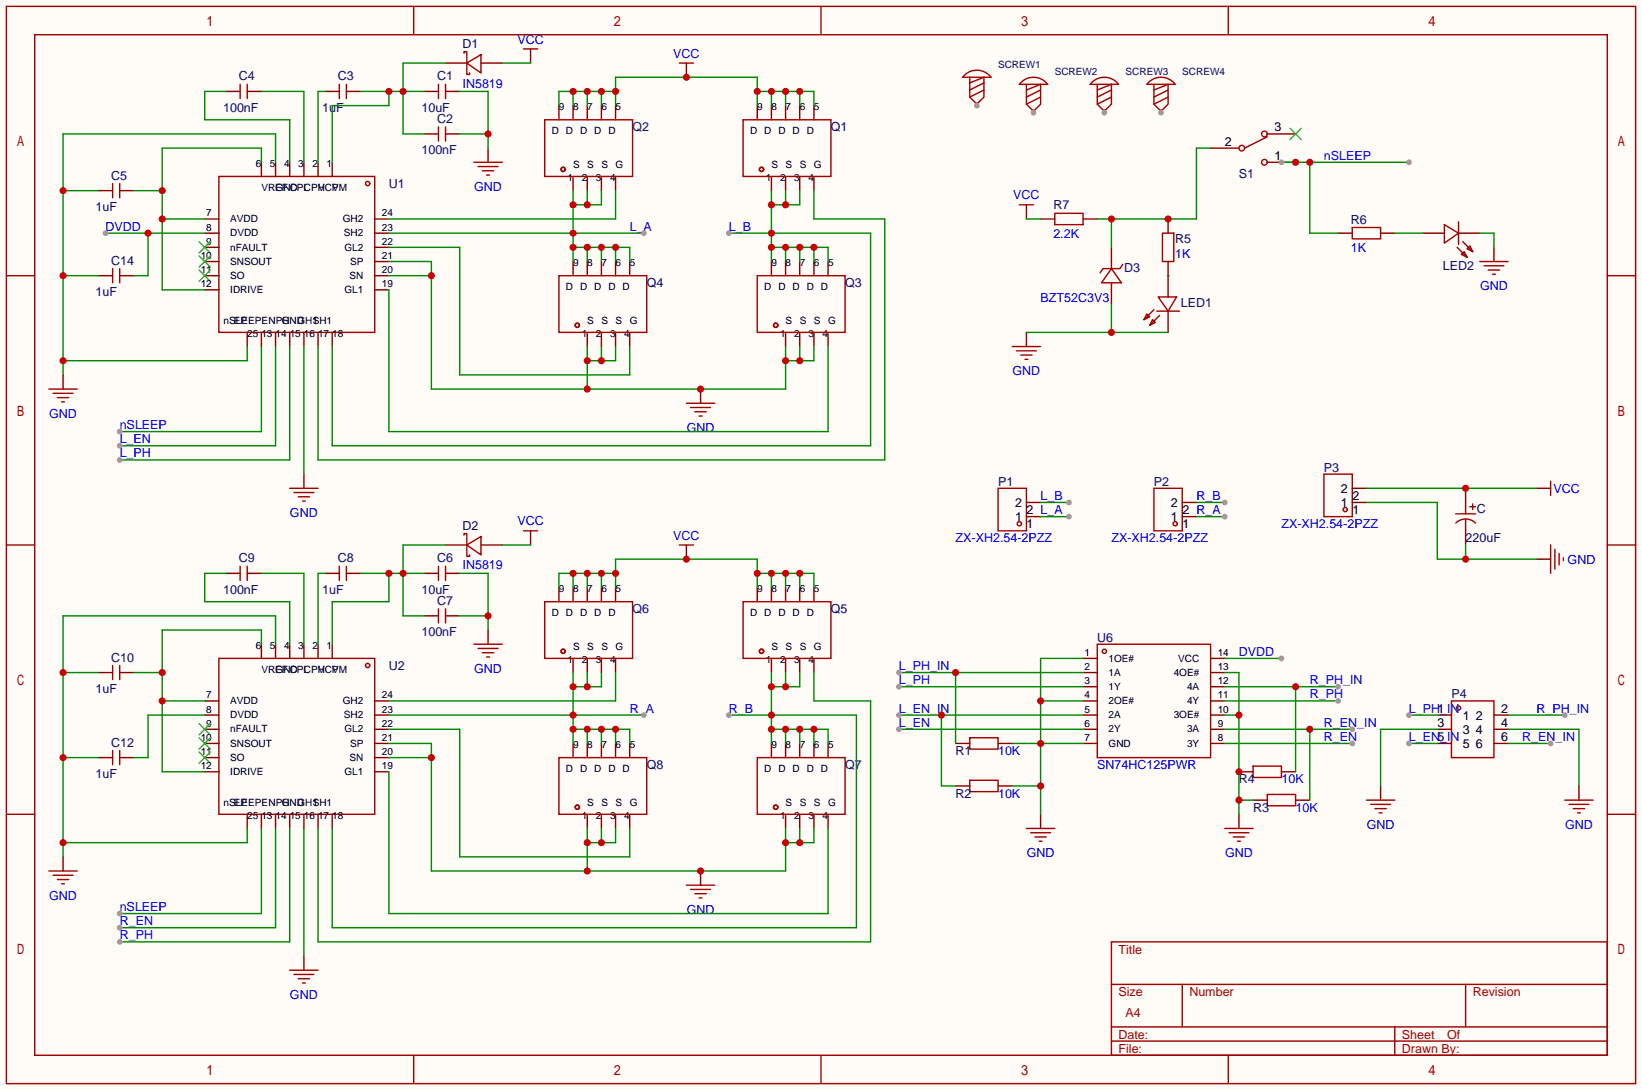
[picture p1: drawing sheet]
<svg xmlns="http://www.w3.org/2000/svg" width="294mm" height="195mm" viewBox="0 0 294 195" stroke-linecap="round" stroke-linejoin="round" font-family="sans-serif">
<path d="M0 0h294.4v195.3h-294.4z" fill="#fffcf7"/>
<g fill="none" stroke="#870000" stroke-width=".25">
<path d="M40.5 16.4h2.6M44.3 16.4h2.6M58.3 16.4h2.5M62.1 16.4h2.5M76.1 16.4h2.5M79.9 11.3h3.8M79.9 16.4h2.5M86.2 11.3h3.8M95.1 8.8v2.5M100.2 18.9v2.6M102.7 18.9v2.6M105.3 18.9v2.6"/>
<path d="M107.8 18.9v2.6M110.4 18.9v2.6M123.1 11.3v2.5M135.8 18.9v2.6M138.3 18.9v2.6M140.8 18.9v2.6M143.4 18.9v2.6M145.9 18.9v2.6M17.7 34.2h2.5M21.5 34.2h2.5M36.7 39.2h2.5M46.9 29.1v2.5"/>
<path d="M49.4 29.1v2.5M51.9 29.1v2.5M54.5 29.1v2.5M57 29.1v2.5M59.6 29.1v2.5M67.2 39.2h2.5M76.1 24h2.5M79.9 24h2.5M87.5 26.5v2.6M102.7 31.6v2.6M105.3 31.6v2.6M107.8 31.6v2.6"/>
<path d="M110.4 31.6v2.6M138.3 31.6v2.6M140.8 31.6v2.6M143.4 31.6v2.6M145.9 31.6v2.6M184 36.7v2.5M186.6 39.2h2.5M194.2 39.2h2.5M209.4 39.2v2.6M217 26.5h5.1M227.2 24h5.1M227.2 29.1h5.1"/>
<path d="M17.7 49.4h2.5M21.5 49.4h2.5M36.7 41.8h2.5M36.7 44.3h2.5M36.7 46.9h2.5M36.7 49.4h2.5M36.7 51.9h2.5M44.3 59.6v2.5M46.9 59.6v2.5M49.4 59.6v2.5M51.9 59.6v2.5M54.5 59.6v2.5"/>
<path d="M57 59.6v2.5M59.6 59.6v2.5M67.2 41.8h2.5M67.2 44.3h2.5M67.2 46.9h2.5M67.2 49.4h2.5M67.2 51.9h2.5M102.7 46.9v2.5M105.3 46.9v2.5M105.3 59.6v2.5M107.8 46.9v2.5M107.8 59.6v2.5"/>
<path d="M110.4 46.9v2.5M110.4 59.6v2.5M112.9 46.9v2.5M112.9 59.6v2.5M138.3 46.9v2.5M140.8 46.9v2.5M140.8 59.6v2.5M143.4 46.9v2.5M143.4 59.6v2.5M145.9 46.9v2.5M145.9 59.6v2.5M148.5 46.9v2.5"/>
<path d="M148.5 59.6v2.5M184 59.6v2.5M199.3 44.3v2.6M199.3 51.9v2.6M209.4 46.9v6.3M209.4 55.8v3.8M239.9 41.8h2.5M247.5 41.8h2.6M255.1 41.8h3.9M261.5 41.8h3.8M267.8 44.3v2.6M11.3 67.2v2.5"/>
<path d="M125.6 69.7v2.6M54.5 85v2.5M79.9 97.7h3.8M86.2 97.7h3.8M95.1 95.1v2.6M123.1 97.7v2.5M184 90h2.6M184 92.6h2.6M212 90h2.5M212 92.6h2.5M242.4 87.5h2.6M242.4 90h2.6"/>
<path d="M262.8 87.5v2.5M262.8 95.1v2.6M275.5 87.5h2.5M40.5 102.7h2.6M44.3 102.7h2.6M46.9 115.4v2.6M49.4 115.4v2.6M51.9 115.4v2.6M54.5 115.4v2.6M57 115.4v2.6M58.3 102.7h2.5M59.6 115.4v2.6"/>
<path d="M62.1 102.7h2.5M76.1 110.4h2.5M76.1 102.7h2.5M79.9 110.4h2.5M79.9 102.7h2.5M87.5 112.9v2.5M100.2 105.3v2.5M102.7 105.3v2.5M102.7 118v2.5M105.3 105.3v2.5M105.3 118v2.5M107.8 105.3v2.5"/>
<path d="M107.8 118v2.5M110.4 105.3v2.5M110.4 118v2.5M135.8 105.3v2.5M138.3 105.3v2.5M138.3 118v2.5M140.8 105.3v2.5M140.8 118v2.5M143.4 105.3v2.5M143.4 118v2.5M145.9 105.3v2.5M145.9 118v2.5"/>
<path d="M194.2 118h2.5M217 118h2.6M275.5 100.2h2.5M17.7 135.8h2.5M17.7 120.5h2.5M21.5 135.8h2.5M21.5 120.5h2.5M36.7 125.6h2.5M36.7 128.1h2.5M36.7 130.7h2.5M36.7 133.2h2.5M36.7 135.8h2.5"/>
<path d="M36.7 138.3h2.5M67.2 125.6h2.5M67.2 128.1h2.5M67.2 130.7h2.5M67.2 133.2h2.5M67.2 135.8h2.5M67.2 138.3h2.5M102.7 133.2v2.6M105.3 133.2v2.6M107.8 133.2v2.6M110.4 133.2v2.6M112.9 133.2v2.6"/>
<path d="M138.3 133.2v2.6M140.8 133.2v2.6M143.4 133.2v2.6M145.9 133.2v2.6M148.5 133.2v2.6M171.3 133.2h2.6M178.9 133.2h2.6M194.2 125.6h2.5M194.2 128.1h2.5M194.2 130.7h2.5M194.2 133.2h2.5M194.2 120.5h2.5"/>
<path d="M194.2 123.1h2.5M217 125.6h2.6M217 128.1h2.6M217 130.7h2.6M217 133.2h2.6M217 120.5h2.6M217 123.1h2.6M222.1 138.3h2.6M229.7 138.3h2.6M257.7 128.1h2.5M257.7 130.7h2.5M257.7 133.2h2.5"/>
<path d="M267.8 128.1h2.6M267.8 130.7h2.6M267.8 133.2h2.6M11.3 153.5v2.6M44.3 145.9v2.6M46.9 145.9v2.6M49.4 145.9v2.6M51.9 145.9v2.6M54.5 145.9v2.6M57 145.9v2.6M59.6 145.9v2.6M105.3 145.9v2.6"/>
<path d="M107.8 145.9v2.6M110.4 145.9v2.6M112.9 145.9v2.6M125.6 156.1v2.5M140.8 145.9v2.6M143.4 145.9v2.6M145.9 145.9v2.6M148.5 145.9v2.6M171.3 140.8h2.6M178.9 140.8h2.6M186.6 145.9v2.6M222.1 145.9v2.6"/>
<path d="M224.7 143.4h2.5M232.3 143.4h2.5M247.5 140.8v2.6M283.1 140.8v2.6M54.5 171.3v2.6"/>
</g>
<g fill="none" stroke="#a10000" stroke-width=".25">
<path d="M1.1 1.1h292.1v193.1h-292.1zM6.2 6.2h282v182.9h-282zM43.1 15.1v2.6M44.3 15.1v2.6M60.8 15.1v2.6M62.1 15.1v2.6M74.2 1.1v5.1M78.6 15.1v2.6M79.9 15.1v2.6M83.2 9.5v-.2h.5v4h.5v-.2M83.7 11.3l2.5-1.5v3.3zM93.9 8.8h2.5"/>
<path d="M121.8 11.3h2.5M147.2 1.1v5.1M220.2 1.1v5.1M20.2 32.9v2.5M21.5 32.9v2.5M39.2 31.6h28v28h-28zM78.6 22.7v2.6M79.9 22.7v2.6M85 29.1h5M85.7 29.8h3.6M86.5 30.6h2M87.2 31.4h.6"/>
<path d="M97.7 21.5h15.7v10.1h-15.7zM133.2 21.5h15.8v10.1h-15.8zM182.8 36.7h2.5M189.1 38.2h5.1v2.1h-5.1zM227.2 24.5l-4.1 2M261.5 39.8v4M1.1 49.4h5.1M20.2 48.1v2.6M21.5 48.1v2.6M100.2 49.4h15.8v10.2h-15.8zM135.8 49.4h15.7v10.2h-15.7zM199.3 48.1l1.7 2.6h-3.5z"/>
<path d="M199.3 46.9v1.2M199.3 50.7v1.2M201.3 47.4l-.5 .7h-3.1l-.5 .8M205.6 56.3l.5 .5-1 .5zM206.6 57.3l.5 .5-1 .5zM206.9 55.5l-1.8 1.8M207.4 55.8h4.1M207.6 53.2h3.3l-1.5 2.6zM207.9 56.5l-1.8 1.8M208.4 41.8h2v5.1h-2zM242.4 40.8h5.1v2h-5.1zM259 40.3l2.5 1.5-2.5 1.8z"/>
<path d="M261.2 44.3l1.8 1.8M262 45.6l.5-.5 .5 1zM262.3 43.3l1.7 1.8M263 44.6l.5-.5 .5 1zM265.3 46.9h5.1M266.1 47.6h3.5M266.8 48.4h2.1M267.6 49.1h.5M288.2 49.4h5M8.8 69.7h5M9.5 70.5h3.6M10.3 71.2h2"/>
<path d="M11 72h.6M123.1 72.3h5M123.8 73h3.6M124.6 73.8h2M125.3 74.5h.6M181.5 62.1h5.1M182.2 62.9h3.6M183 63.6h2M183.8 64.4h.5M1.1 97.7h5.1M51.9 87.5h5.1M52.7 88.3h3.6"/>
<path d="M53.5 89h2M54.2 89.8h.5M83.2 95.9v-.3h.5v4.1h.5v-.3M83.7 97.7l2.5-1.6v3.3zM93.9 95.1h2.5M121.8 97.7h2.5M178.9 87.5h5.1v7.6h-5.1zM206.9 87.5h5.1v7.6h-5.1zM237.4 85h5v7.6h-5zM261 92.1h3.5M261 93.7a2.54 2.54 0 0 1 3.5 0M262.8 90v2.1"/>
<path d="M262.8 93.1v2M263.5 90.8h1M264 90.3v1M278 86.2v2.6M278 97.7v5M278.8 98.4v3.6M279.5 99.2v2M280.3 99.9v.6M288.2 97.7h5M20.2 119.3v2.5M21.5 119.3v2.5M39.2 118h28v27.9h-28z"/>
<path d="M43.1 101.5v2.5M44.3 101.5v2.5M60.8 101.5v2.5M62.1 101.5v2.5M78.6 101.5v2.5M78.6 109.1v2.5M79.9 101.5v2.5M79.9 109.1v2.5M85 115.4h5M85.7 116.2h3.6M86.5 117h2M87.2 117.7h.6"/>
<path d="M97.7 107.8h15.7v10.2h-15.7zM133.2 107.8h15.8v10.2h-15.8zM196.7 115.4h20.3v20.4h-20.3zM20.2 134.5v2.5M21.5 134.5v2.5M100.2 135.8h15.8v10.1h-15.8zM135.8 135.8h15.7v10.1h-15.7zM173.9 132.2h5v2h-5zM173.9 139.8h5v2.1h-5zM224.7 137.3h5v2h-5zM260.2 125.6h7.6v10.2h-7.6zM1.1 145.9h5.1"/>
<path d="M8.8 156.1h5M9.5 156.8h3.6M10.3 157.6h2M11 158.4h.6M123.1 158.6h5M123.8 159.4h3.6M184 148.5h5.1M184.8 149.2h3.5M185.5 150h2.1M186.3 150.7h.5M219.6 148.5h5.1M220.3 149.2h3.6"/>
<path d="M221.1 150h2M221.9 150.7h.5M227.2 142.4h5.1v2h-5.1zM245 143.4h5.1M245.7 144.1h3.6M246.5 144.9h2M247.3 145.7h.5M280.5 143.4h5.1M281.3 144.1h3.6M282.1 144.9h2M282.8 145.7h.5M288.2 145.9h5"/>
<path d="M51.9 173.9h5.1M52.7 174.6h3.6M53.5 175.4h2M54.2 176.1h.5M124.6 160.1h2M125.3 160.9h.6M199.3 168.8h88.9v20.3h-88.9zM199.3 176.4h88.9M212 176.4v7.6M262.8 176.4v7.6M74.2 189.1v5.1M147.2 189.1v5.1"/>
<path d="M199.3 186.6h88.9M199.3 184h88.9M220.2 189.1v5.1M250.1 184v5.1"/>
<circle cx="65.9" cy="32.9" r=".38"/>
<circle cx="101" cy="30.4" r=".38"/>
<circle cx="136.5" cy="30.4" r=".38"/>
<circle cx="222.6" cy="26.5" r=".51"/>
<circle cx="226.7" cy="29.1" r=".51"/>
<circle cx="226.7" cy="24" r=".51"/>
<circle cx="103.5" cy="58.3" r=".38"/>
<circle cx="139.1" cy="58.3" r=".38"/>
<circle cx="182.8" cy="93.9" r=".38"/>
<circle cx="210.7" cy="93.9" r=".38"/>
<circle cx="241.2" cy="91.3" r=".38"/>
<circle cx="65.9" cy="119.3" r=".38"/>
<circle cx="101" cy="116.7" r=".38"/>
<circle cx="136.5" cy="116.7" r=".38"/>
<circle cx="198" cy="116.7" r=".38"/>
<circle cx="261.5" cy="126.9" r=".38"/>
<circle cx="103.5" cy="144.7" r=".38"/>
<circle cx="139.1" cy="144.7" r=".38"/>
</g>
<g fill="none" stroke="#3c3" stroke-width=".25">
<path d="M231.3 23l2 2M233.3 23l-2 2M35.7 43.3l2 2M35.7 45.8l2 2.1M35.7 48.4l2 2M37.7 43.3l-2 2M37.7 45.8l-2 2.1M37.7 48.4l-2 2M35.7 129.7l2 2M35.7 132.2l2 2M35.7 134.7l2 2.1M37.7 129.7l-2 2"/>
<path d="M37.7 132.2l-2 2M37.7 134.7l-2 2.1"/>
</g>
<path d="M69.7 46.9h7.6v22.8h63.5v-7.6M69.7 49.4h7.6M105.3 62.1v7.6M107.8 62.1v2.5M110.4 62.1v2.5h-5.1M143.4 62.1v2.5M145.9 62.1v2.5h-5.1" fill="none" stroke="#008700" stroke-width=".25"/>
<g fill="#c00">
<circle cx="77.3" cy="49.4" r=".63"/>
<circle cx="105.3" cy="69.7" r=".63"/>
<circle cx="125.6" cy="69.7" r=".63"/>
<circle cx="140.8" cy="64.6" r=".63"/>
<circle cx="143.4" cy="64.6" r=".63"/>
<circle cx="105.3" cy="64.6" r=".63"/>
<circle cx="107.8" cy="64.6" r=".63"/>
</g>
<path d="M82.4 16.4h5.1v10.1M82.4 24h5.1" fill="none" stroke="#008700" stroke-width=".25"/>
<circle cx="87.5" cy="24" r=".63" fill="#c00"/>
<path d="M11.3 34.2h6.4M49.4 29.1v-5.1h-38.1v43.2M11.3 49.4h6.4M44.3 62.1v2.5h-33M54.5 62.1v22.9" fill="none" stroke="#008700" stroke-width=".25"/>
<g fill="#c00">
<circle cx="11.3" cy="34.2" r=".63"/>
<circle cx="11.3" cy="49.4" r=".63"/>
<circle cx="11.3" cy="64.6" r=".63"/>
</g>
<path d="M102.7 16.4v2.5M105.3 16.4v2.5M107.8 16.4v2.5M110.4 18.9v-5.1h25.4v5.1M110.4 16.4h-10.2v2.5M135.8 16.4h10.1v2.5M138.3 16.4v2.5M140.8 16.4v2.5M143.4 16.4v2.5" fill="none" stroke="#008700" stroke-width=".25"/>
<g fill="#c00">
<circle cx="135.8" cy="16.4" r=".63"/>
<circle cx="123.1" cy="13.8" r=".63"/>
<circle cx="138.3" cy="16.4" r=".63"/>
<circle cx="140.8" cy="16.4" r=".63"/>
<circle cx="143.4" cy="16.4" r=".63"/>
<circle cx="110.4" cy="16.4" r=".63"/>
<circle cx="102.7" cy="16.4" r=".63"/>
<circle cx="107.8" cy="16.4" r=".63"/>
<circle cx="105.3" cy="16.4" r=".63"/>
</g>
<path d="M46.9 62.1v15.2h-25.4" fill="none" stroke="#008700" stroke-width=".25"/>
<circle cx="21.5" cy="77.3" r=".51" fill="#999"/>
<path d="M49.4 62.1v17.8h-27.9" fill="none" stroke="#008700" stroke-width=".25"/>
<circle cx="21.5" cy="79.9" r=".51" fill="#999"/>
<path d="M51.9 62.1v20.3h-30.4" fill="none" stroke="#008700" stroke-width=".25"/>
<circle cx="21.5" cy="82.4" r=".51" fill="#999"/>
<path d="M18.9 41.8h17.8M26.5 41.8v7.6h-2.5" fill="none" stroke="#008700" stroke-width=".25"/>
<circle cx="26.5" cy="41.8" r=".63" fill="#c00"/>
<circle cx="18.9" cy="41.8" r=".51" fill="#999"/>
<path d="M102.7 34.2v12.7M105.3 34.2v2.5M107.8 34.2v2.5h-5.1M69.7 41.8h45.7M102.7 44.3h10.2v2.6M105.3 44.3v2.6M107.8 44.3v2.6M110.4 44.3v2.6" fill="none" stroke="#008700" stroke-width=".25"/>
<g fill="#c00">
<circle cx="102.7" cy="41.8" r=".63"/>
<circle cx="102.7" cy="36.7" r=".63"/>
<circle cx="102.7" cy="44.3" r=".63"/>
<circle cx="105.3" cy="44.3" r=".63"/>
<circle cx="107.8" cy="44.3" r=".63"/>
<circle cx="110.4" cy="44.3" r=".63"/>
<circle cx="105.3" cy="36.7" r=".63"/>
</g>
<circle cx="115.4" cy="41.8" r=".51" fill="#999"/>
<path d="M138.3 34.2v12.7M140.8 34.2v2.5M143.4 34.2v2.5h-5.1M130.7 41.8h25.4v38.1h-96.5v-17.8M138.3 44.3h10.2v2.6M140.8 44.3v2.6M143.4 44.3v2.6M145.9 44.3v2.6" fill="none" stroke="#008700" stroke-width=".25"/>
<g fill="#c00">
<circle cx="138.3" cy="41.8" r=".63"/>
<circle cx="140.8" cy="36.7" r=".63"/>
<circle cx="138.3" cy="36.7" r=".63"/>
<circle cx="138.3" cy="44.3" r=".63"/>
<circle cx="140.8" cy="44.3" r=".63"/>
<circle cx="143.4" cy="44.3" r=".63"/>
<circle cx="145.9" cy="44.3" r=".63"/>
</g>
<circle cx="130.7" cy="41.8" r=".51" fill="#999"/>
<path d="M90 11.3h5.1M69.7 133.2h7.6v22.9h63.5v-7.6M69.7 135.8h7.6M105.3 148.5v7.6M107.8 148.5v2.5M110.4 148.5v2.5h-5.1M143.4 148.5v2.5M145.9 148.5v2.5h-5.1" fill="none" stroke="#008700" stroke-width=".25"/>
<g fill="#c00">
<circle cx="77.3" cy="135.8" r=".63"/>
<circle cx="105.3" cy="156.1" r=".63"/>
<circle cx="125.6" cy="156.1" r=".63"/>
<circle cx="140.8" cy="151" r=".63"/>
<circle cx="143.4" cy="151" r=".63"/>
<circle cx="105.3" cy="151" r=".63"/>
<circle cx="107.8" cy="151" r=".63"/>
</g>
<path d="M82.4 102.7h5.1v10.2M82.4 110.4h5.1" fill="none" stroke="#008700" stroke-width=".25"/>
<circle cx="87.5" cy="110.4" r=".63" fill="#c00"/>
<path d="M49.4 115.4v-5h-38.1v43.1M11.3 120.5h6.4M11.3 135.8h6.4M44.3 148.5v2.5h-33M54.5 148.5v22.8" fill="none" stroke="#008700" stroke-width=".25"/>
<g fill="#c00">
<circle cx="11.3" cy="120.5" r=".63"/>
<circle cx="11.3" cy="135.8" r=".63"/>
<circle cx="11.3" cy="151" r=".63"/>
</g>
<path d="M102.7 102.7v2.6M105.3 102.7v2.6M107.8 102.7v2.6M110.4 105.3v-5.1h25.4v5.1M110.4 102.7h-10.2v2.6M135.8 102.7h10.1v2.6M138.3 102.7v2.6M140.8 102.7v2.6M143.4 102.7v2.6" fill="none" stroke="#008700" stroke-width=".25"/>
<g fill="#c00">
<circle cx="135.8" cy="102.7" r=".63"/>
<circle cx="123.1" cy="100.2" r=".63"/>
<circle cx="138.3" cy="102.7" r=".63"/>
<circle cx="140.8" cy="102.7" r=".63"/>
<circle cx="143.4" cy="102.7" r=".63"/>
<circle cx="110.4" cy="102.7" r=".63"/>
<circle cx="102.7" cy="102.7" r=".63"/>
<circle cx="107.8" cy="102.7" r=".63"/>
<circle cx="105.3" cy="102.7" r=".63"/>
</g>
<path d="M46.9 148.5v15.2h-25.4" fill="none" stroke="#008700" stroke-width=".25"/>
<circle cx="21.5" cy="163.7" r=".51" fill="#999"/>
<path d="M49.4 148.5v17.7h-27.9" fill="none" stroke="#008700" stroke-width=".25"/>
<circle cx="21.5" cy="166.2" r=".51" fill="#999"/>
<path d="M51.9 148.5v20.3h-30.4" fill="none" stroke="#008700" stroke-width=".25"/>
<circle cx="21.5" cy="168.8" r=".51" fill="#999"/>
<path d="M69.7 128.1h45.7M102.7 120.5v12.7M102.7 130.7h10.2v2.5M105.3 120.5v2.6M105.3 130.7v2.5M107.8 120.5v2.6h-5.1M107.8 130.7v2.5M110.4 130.7v2.5" fill="none" stroke="#008700" stroke-width=".25"/>
<g fill="#c00">
<circle cx="102.7" cy="128.1" r=".63"/>
<circle cx="102.7" cy="123.1" r=".63"/>
<circle cx="102.7" cy="130.7" r=".63"/>
<circle cx="105.3" cy="130.7" r=".63"/>
<circle cx="107.8" cy="130.7" r=".63"/>
<circle cx="110.4" cy="130.7" r=".63"/>
<circle cx="105.3" cy="123.1" r=".63"/>
</g>
<circle cx="115.4" cy="128.1" r=".51" fill="#999"/>
<path d="M130.7 128.1h22.8v38.1h-93.9v-17.7M138.3 120.5v12.7M138.3 130.7h10.2v2.5M140.8 120.5v2.6M140.8 130.7v2.5M143.4 120.5v2.6h-5.1M143.4 130.7v2.5M145.9 130.7v2.5" fill="none" stroke="#008700" stroke-width=".25"/>
<g fill="#c00">
<circle cx="138.3" cy="128.1" r=".63"/>
<circle cx="140.8" cy="123.1" r=".63"/>
<circle cx="138.3" cy="123.1" r=".63"/>
<circle cx="138.3" cy="130.7" r=".63"/>
<circle cx="140.8" cy="130.7" r=".63"/>
<circle cx="143.4" cy="130.7" r=".63"/>
<circle cx="145.9" cy="130.7" r=".63"/>
</g>
<circle cx="130.7" cy="128.1" r=".51" fill="#999"/>
<path d="M184 39.2h2.6M184 59.6h25.4M199.3 54.5v5.1M90 97.7h5.1" fill="none" stroke="#008700" stroke-width=".25"/>
<circle cx="199.3" cy="59.6" r=".63" fill="#c00"/>
<path d="M265.3 41.8h2.5v2.5M245 90h12.7v10.2h17.8M262.8 97.7v2.5" fill="none" stroke="#008700" stroke-width=".25"/>
<circle cx="262.8" cy="100.2" r=".63" fill="#c00"/>
<path d="M245 87.5h30.5" fill="none" stroke="#008700" stroke-width=".25"/>
<circle cx="262.8" cy="87.5" r=".63" fill="#c00"/>
<path d="M252.6 128.1h5.1M257.7 130.7h-10.2v10.1M270.4 130.7h12.7v10.1" fill="none" stroke="#008700" stroke-width=".25"/>
<circle cx="252.6" cy="128.1" r=".51" fill="#999"/>
<path d="M252.6 133.2h5.1" fill="none" stroke="#008700" stroke-width=".25"/>
<circle cx="252.6" cy="133.2" r=".51" fill="#999"/>
<path d="M270.4 133.2h7.6" fill="none" stroke="#008700" stroke-width=".25"/>
<circle cx="278" cy="133.2" r=".51" fill="#999"/>
<path d="M194.2 118h-7.6v27.9M181.5 133.2h12.7M186.6 125.6h7.6M181.5 140.8h5.1" fill="none" stroke="#008700" stroke-width=".25"/>
<g fill="#c00">
<circle cx="186.6" cy="125.6" r=".63"/>
<circle cx="186.6" cy="133.2" r=".63"/>
<circle cx="186.6" cy="140.8" r=".63"/>
</g>
<path d="M219.6 120.5h2.5v25.4M219.6 128.1h2.5M222.1 143.4h2.6" fill="none" stroke="#008700" stroke-width=".25"/>
<g fill="#c00">
<circle cx="222.1" cy="128.1" r=".63"/>
<circle cx="222.1" cy="138.3" r=".63"/>
<circle cx="222.1" cy="143.4" r=".63"/>
</g>
<path d="M161.2 120.5h33M171.3 120.5v12.7" fill="none" stroke="#008700" stroke-width=".25"/>
<circle cx="171.3" cy="120.5" r=".63" fill="#c00"/>
<circle cx="161.2" cy="120.5" r=".51" fill="#999"/>
<path d="M161.2 123.1h33" fill="none" stroke="#008700" stroke-width=".25"/>
<circle cx="161.2" cy="123.1" r=".51" fill="#999"/>
<path d="M161.2 128.1h33M168.8 128.1v12.7h2.5" fill="none" stroke="#008700" stroke-width=".25"/>
<circle cx="168.8" cy="128.1" r=".63" fill="#c00"/>
<circle cx="161.2" cy="128.1" r=".51" fill="#999"/>
<path d="M161.2 130.7h33" fill="none" stroke="#008700" stroke-width=".25"/>
<circle cx="161.2" cy="130.7" r=".51" fill="#999"/>
<path d="M219.6 118h10.1" fill="none" stroke="#008700" stroke-width=".25"/>
<circle cx="229.7" cy="118" r=".51" fill="#999"/>
<path d="M229.7 29.1h22.9M234.8 29.1v12.7h5.1" fill="none" stroke="#008700" stroke-width=".25"/>
<g fill="#c00">
<circle cx="232.3" cy="29.1" r=".63"/>
<circle cx="234.8" cy="29.1" r=".63"/>
</g>
<g fill="#999">
<circle cx="229.7" cy="29.1" r=".51"/>
<circle cx="252.6" cy="29.1" r=".51"/>
</g>
<path d="M219.6 125.6h20.3" fill="none" stroke="#008700" stroke-width=".25"/>
<circle cx="239.9" cy="125.6" r=".51" fill="#999"/>
<path d="M219.6 123.1h20.3M232.3 123.1v15.2" fill="none" stroke="#008700" stroke-width=".25"/>
<circle cx="232.3" cy="123.1" r=".63" fill="#c00"/>
<circle cx="239.9" cy="123.1" r=".51" fill="#999"/>
<path d="M219.6 133.2h22.8" fill="none" stroke="#008700" stroke-width=".25"/>
<circle cx="242.4" cy="133.2" r=".51" fill="#999"/>
<path d="M219.6 130.7h22.8M234.8 130.7v12.7" fill="none" stroke="#008700" stroke-width=".25"/>
<circle cx="234.8" cy="130.7" r=".63" fill="#c00"/>
<circle cx="242.4" cy="130.7" r=".51" fill="#999"/>
<path d="M270.4 128.1h10.1" fill="none" stroke="#008700" stroke-width=".25"/>
<circle cx="280.5" cy="128.1" r=".51" fill="#999"/>
<path d="M186.6 90h5" fill="none" stroke="#008700" stroke-width=".25"/>
<circle cx="191.6" cy="90" r=".51" fill="#999"/>
<path d="M186.6 92.6h5" fill="none" stroke="#008700" stroke-width=".25"/>
<circle cx="191.6" cy="92.6" r=".51" fill="#999"/>
<path d="M214.5 90h5.1" fill="none" stroke="#008700" stroke-width=".25"/>
<circle cx="219.6" cy="90" r=".51" fill="#999"/>
<path d="M214.5 92.6h5.1" fill="none" stroke="#008700" stroke-width=".25"/>
<circle cx="219.6" cy="92.6" r=".51" fill="#999"/>
<path d="M40.5 16.4h-3.8v5.1h15.2v7.6M46.9 16.4h7.6v12.7M58.3 16.4h-1.3v12.7M24 34.2h5.1M29.1 39.2h7.6M46.9 29.1v-2.6h-17.8v25.4h7.6M69.7 51.9v25.4h78.8v-15.2" fill="none" stroke="#008700" stroke-width=".25"/>
<g fill="#c00">
<circle cx="29.1" cy="39.2" r=".63"/>
<circle cx="29.1" cy="34.2" r=".63"/>
</g>
<path d="M110.4 34.2v5h-40.7M145.9 34.2v5h12.7v43.2h-101.6v-20.3M69.7 44.3h12.7v22.9h30.5v-5.1M40.5 102.7h-3.8v5.1h15.2v7.6M46.9 102.7h7.6v12.7M46.9 115.4v-2.5h-17.8v25.4h7.6M58.3 102.7h-1.3v12.7M24 120.5h5.1M29.1 125.6h7.6M69.7 138.3v25.4h78.8v-15.2" fill="none" stroke="#008700" stroke-width=".25"/>
<g fill="#c00">
<circle cx="29.1" cy="125.6" r=".63"/>
<circle cx="29.1" cy="120.5" r=".63"/>
</g>
<path d="M199.3 39.2v5.1M217 26.5h-2.5v12.7h-17.8M36.7 128.1h-10.2v7.7h-2.5M69.7 130.7h12.7v22.8h30.5v-5M110.4 120.5v5.1h-40.7M145.9 120.5v5.1h10.2v43.2h-99.1v-20.3" fill="none" stroke="#008700" stroke-width=".25"/>
<g fill="#c00">
<circle cx="199.3" cy="39.2" r=".63"/>
<circle cx="209.4" cy="39.2" r=".63"/>
</g>
<path d="M64.6 16.4h11.5M69.7 16.4v2.5h-10.1v10.2M79.9 11.3h-7.6v12.7h3.8M250.1 41.8h5" fill="none" stroke="#008700" stroke-width=".25"/>
<g fill="#c00">
<circle cx="72.3" cy="16.4" r=".63"/>
<circle cx="69.7" cy="16.4" r=".63"/>
</g>
<path d="M79.9 97.7h-7.6v12.7h3.8M64.6 102.7h11.5M69.7 102.7v5.1h-10.1v7.6" fill="none" stroke="#008700" stroke-width=".25"/>
<g fill="#c00">
<circle cx="72.3" cy="102.7" r=".63"/>
<circle cx="69.7" cy="102.7" r=".63"/>
</g>
<path d="M209.4 49.4h.1" fill="none" stroke="#008700" stroke-width=".25"/>
<path d="M173 13.4a3.2 3.2 0 0 1 4.7 .4h-5.1zM173.9 13.8v3.6l1.2 1.3 1.3-1.3v-3.6l-2.5 1.1M176.4 14.9l-2.5 1.2M176.4 16.1l-2.5 1.3" fill="none" stroke="#a10000" stroke-width=".25"/>
<path d="M175.1 18.4v.5" fill="none" stroke="#870000" stroke-width=".25"/>
<circle cx="175.1" cy="18.9" r=".51" fill="#999"/>
<path d="M183.2 14.6a3.2 3.2 0 0 1 4.6 .5h-5zM184 15.1v3.6l1.3 1.2 1.3-1.2v-3.6l-2.6 1M186.6 16.1l-2.6 1.3M186.6 17.4l-2.6 1.3" fill="none" stroke="#a10000" stroke-width=".25"/>
<path d="M185.3 19.7v.5" fill="none" stroke="#870000" stroke-width=".25"/>
<circle cx="185.3" cy="20.2" r=".51" fill="#999"/>
<path d="M195.9 14.6a3.2 3.2 0 0 1 4.6 .5h-5zM196.7 15.1v3.6l1.3 1.2 1.3-1.2v-3.6l-2.6 1M199.3 16.1l-2.6 1.3M199.3 17.4l-2.6 1.3" fill="none" stroke="#a10000" stroke-width=".25"/>
<path d="M198 19.7v.5" fill="none" stroke="#870000" stroke-width=".25"/>
<circle cx="198" cy="20.2" r=".51" fill="#999"/>
<path d="M206 14.6a3.2 3.2 0 0 1 4.7 .5h-5.1zM206.9 15.1v3.6l1.3 1.2 1.2-1.2v-3.6l-2.5 1M209.4 16.1l-2.5 1.3M209.4 17.4l-2.5 1.3" fill="none" stroke="#a10000" stroke-width=".25"/>
<path d="M208.2 19.7v.5" fill="none" stroke="#870000" stroke-width=".25"/>
<circle cx="208.2" cy="20.2" r=".51" fill="#999"/>
<g font-size="2.2" fill="#000080">
<text x="82.9" y="8.6">D1</text>
<text x="42.8" y="14.4">C4</text>
<text x="60.6" y="14.4">C3</text>
<text x="78.4" y="14.4">C1</text>
<text x="40" y="20">100nF</text>
<text x="57.8" y="20">1uF</text>
<text x="75.6" y="20">10uF</text>
<text x="78.4" y="22">C2</text>
<text x="113.4" y="23.6">Q2</text>
<text x="149" y="23.6">Q1</text>
<text x="75.6" y="27.6">100nF</text>
<text x="19.9" y="32.2">C5</text>
<text x="69.7" y="33.7">U1</text>
<text x="222.1" y="31.9">S1</text>
<text x="17.1" y="37.8">1uF</text>
<text x="188.8" y="37.5">R7</text>
<text x="242.2" y="40.1">R6</text>
<text x="19.9" y="47.4">C14</text>
<text x="210.7" y="43.6">R5</text>
<text x="17.1" y="53">1uF</text>
<text x="116" y="51.5">Q4</text>
<text x="151.5" y="51.5">Q3</text>
<text x="201.5" y="48.7">D3</text>
<text x="258.7" y="48.4">LED2</text>
<text x="211.7" y="55.1">LED1</text>
<text x="178.9" y="87.1">P1</text>
<text x="206.9" y="87.1">P2</text>
<text x="237.4" y="84.5">P3</text>
<text x="82.9" y="94.9">D2</text>
<text x="264.8" y="91.9">C</text>
<text x="42.8" y="100.8">C9</text>
<text x="60.6" y="100.8">C8</text>
<text x="78.4" y="100.8">C6</text>
<text x="262.8" y="97.2">220uF</text>
<text x="40" y="106.4">100nF</text>
<text x="57.8" y="106.4">1uF</text>
<text x="75.6" y="106.4">10uF</text>
<text x="75.6" y="114">100nF</text>
<text x="78.4" y="108.4">C7</text>
<text x="113.4" y="109.9">Q6</text>
<text x="149" y="109.9">Q5</text>
<text x="19.9" y="118.6">C10</text>
<text x="196.7" y="115">U6</text>
<text x="17.1" y="124.1">1uF</text>
<text x="69.7" y="120.1">U2</text>
<text x="260.2" y="125.2">P4</text>
<text x="19.9" y="133.8">C12</text>
<text x="116" y="137.9">Q8</text>
<text x="151.5" y="137.9">Q7</text>
<text x="171.3" y="135.3">R1</text>
<text x="17.1" y="139.4">1uF</text>
<text x="171.3" y="142.9">R2</text>
<text x="222.1" y="140.4">R4</text>
<text x="224.7" y="145.5">R3</text>
</g>
<g font-size="2.2" fill="#00f">
<text x="92.8" y="7.8">VCC</text>
<text x="120.7" y="10.3">VCC</text>
<text x="82.9" y="15.7">IN5819</text>
<text x="237.4" y="28.6">nSLEEP</text>
<text x="85" y="34.2">GND</text>
<text x="181.7" y="35.7">VCC</text>
<text x="18.9" y="41.3">DVDD</text>
<text x="112.9" y="41.3">L_A</text>
<text x="130.7" y="41.3">L_B</text>
<text x="188.8" y="42.6">2.2K</text>
<text x="210.7" y="46.2">1K</text>
<text x="242.2" y="45.1">1K</text>
<text x="265.4" y="52">GND</text>
<text x="186.6" y="54">BZT52C3V3</text>
<text x="181.5" y="67.2">GND</text>
<text x="8.8" y="74.9">GND</text>
<text x="21.5" y="76.9">nSLEEP</text>
<text x="123.1" y="77.4">GND</text>
<text x="21.5" y="79.4">L_EN</text>
<text x="21.5" y="82">L_PH</text>
<text x="186.6" y="89.6">L_B</text>
<text x="214.5" y="89.6">R_B</text>
<text x="278.5" y="88.3">VCC</text>
<text x="52" y="92.6">GND</text>
<text x="92.8" y="94.2">VCC</text>
<text x="229.7" y="94.7">ZX-XH2.54-2PZZ</text>
<text x="120.7" y="96.7">VCC</text>
<text x="171.3" y="97.2">ZX-XH2.54-2PZZ</text>
<text x="199.3" y="97.2">ZX-XH2.54-2PZZ</text>
<text x="281.1" y="101">GND</text>
<text x="82.9" y="102">IN5819</text>
<text x="222.1" y="117.5">DVDD</text>
<text x="85" y="120.6">GND</text>
<text x="161.2" y="120.1">L_PH_IN</text>
<text x="161.2" y="122.6">L_PH</text>
<text x="234.8" y="125.2">R_PH</text>
<text x="234.8" y="122.6">R_PH_IN</text>
<text x="112.9" y="127.7">R_A</text>
<text x="130.7" y="127.7">R_B</text>
<text x="161.2" y="127.7">L_EN_IN</text>
<text x="161.2" y="130.2">L_EN</text>
<text x="237.4" y="130.2">R_EN_IN</text>
<text x="252.6" y="127.7">L_PH_IN</text>
<text x="275.5" y="127.7">R_PH_IN</text>
<text x="178.9" y="135.3">10K</text>
<text x="196.7" y="137.9">SN74HC125PWR</text>
<text x="237.4" y="132.8">R_EN</text>
<text x="252.6" y="132.8">L_EN_IN</text>
<text x="272.9" y="132.8">R_EN_IN</text>
<text x="178.9" y="142.9">10K</text>
<text x="229.7" y="140.4">10K</text>
<text x="232.3" y="145.5">10K</text>
<text x="245" y="148.5">GND</text>
<text x="280.6" y="148.5">GND</text>
<text x="184.1" y="153.6">GND</text>
<text x="219.6" y="153.6">GND</text>
<text x="8.8" y="161.2">GND</text>
<text x="21.5" y="163.3">nSLEEP</text>
<text x="21.5" y="165.8">R_EN</text>
<text x="123.1" y="163.8">GND</text>
<text x="21.5" y="168.3">R_PH</text>
<text x="52" y="179">GND</text>
</g>
<g font-size="2.2">
<text x="228.5" y="23.6">3</text>
<text x="219.6" y="26.1">2</text>
<text x="228.5" y="28.6">1</text>
<text x="240.4" y="88.3">2</text>
<text x="242.5" y="89.6">2</text>
<text x="182" y="93.4">1</text>
<text x="182" y="90.9">2</text>
<text x="184" y="94.7">1</text>
<text x="184" y="92.1">2 L_A</text>
<text x="209.9" y="93.4">1</text>
<text x="209.9" y="90.9">2</text>
<text x="212" y="94.7">1</text>
<text x="212" y="92.1">2 R_A</text>
<text x="240.4" y="90.9">1</text>
<text x="242.5" y="92.1">1</text>
<text x="257.7" y="127.7">1</text>
<text x="257.7" y="130.2">3</text>
<text x="262.3" y="129">1</text>
<text x="262.3" y="131.5">3</text>
<text x="264.6" y="131.5">4</text>
<text x="264.6" y="129">2</text>
<text x="269.1" y="130.2">4</text>
<text x="269.1" y="127.7">2</text>
<text x="257.7" y="132.8">5</text>
<text x="262.3" y="134">5</text>
<text x="264.6" y="134">6</text>
<text x="269.1" y="132.8">6</text>
</g>
<g font-size="2.2" fill="#a00000">
<text x="200.5" y="170.9">Title</text>
<text x="200.5" y="178.5">Size</text>
<text x="213.2" y="178.5">Number</text>
<text x="264" y="178.5">Revision</text>
<text x="201.8" y="182.3">A4</text>
<text x="200.5" y="188.7">File:</text>
<text x="200.5" y="186.1">Date:</text>
<text x="251.3" y="188.7">Drawn By:</text>
<text x="251.3" y="186.1">Sheet</text>
<text x="259.5" y="186.1">Of</text>
</g>
<g font-size="1.8" fill="#000080">
<text x="178.9" y="12.1">SCREW1</text>
<text x="189.1" y="13.4">SCREW2</text>
<text x="201.8" y="13.4">SCREW3</text>
<text x="212" y="13.4">SCREW4</text>
</g>
<g font-size="1.8">
<text x="100.2" y="19.7">9</text>
<text x="102.7" y="19.7">8</text>
<text x="105.3" y="19.7">7</text>
<text x="107.8" y="19.7">6</text>
<text x="110.4" y="19.7">5</text>
<text x="135.8" y="19.7">9</text>
<text x="138.3" y="19.7">8</text>
<text x="140.8" y="19.7">7</text>
<text x="143.4" y="19.7">6</text>
<text x="145.9" y="19.7">5</text>
<text x="45.9" y="29.9">6</text>
<text x="48.4" y="29.9">5</text>
<text x="50.9" y="29.9">4</text>
<text x="53.5" y="29.9">3</text>
<text x="56" y="29.9">2</text>
<text x="58.6" y="29.9">1</text>
<text x="98.9" y="24.1">D D D D D</text>
<text x="134.5" y="24.1">D D D D D</text>
<text x="46.9" y="34.2">VREFCPL</text>
<text x="49.4" y="34.2">GND CPH</text>
<text x="57" y="34.2">VCP</text>
<text x="59.6" y="34.2">VM</text>
<text x="101.7" y="32.4">1</text>
<text x="102.7" y="30.2">S</text>
<text x="104.3" y="32.4">2</text>
<text x="105.3" y="30.2">S</text>
<text x="106.8" y="32.4">3</text>
<text x="107.8" y="30.2">S</text>
<text x="109.4" y="32.4">4</text>
<text x="110.4" y="30.2">G</text>
<text x="137.3" y="32.4">1</text>
<text x="138.3" y="30.2">S</text>
<text x="139.8" y="32.4">2</text>
<text x="140.8" y="30.2">S</text>
<text x="142.4" y="32.4">3</text>
<text x="143.4" y="30.2">S</text>
<text x="144.9" y="32.4">4</text>
<text x="145.9" y="30.2">G</text>
<text x="37" y="38.8">7</text>
<text x="37" y="41.3">8</text>
<text x="41.3" y="39.8">AVDD</text>
<text x="61.5" y="39.8">GH2</text>
<text x="68.5" y="41.3">23</text>
<text x="68.5" y="38.8">24</text>
<text x="36" y="46.4">10</text>
<text x="37" y="43.9">9</text>
<text x="41.3" y="42.4">DVDD</text>
<text x="41.3" y="44.9">nFAULT</text>
<text x="41.3" y="47.4">SNSOUT</text>
<text x="61.7" y="42.4">SH2</text>
<text x="61.8" y="44.9">GL2</text>
<text x="62.8" y="47.4">SP</text>
<text x="68.5" y="46.4">21</text>
<text x="68.5" y="43.9">22</text>
<text x="102.7" y="47.7">9</text>
<text x="105.3" y="47.7">8</text>
<text x="107.8" y="47.7">7</text>
<text x="110.4" y="47.7">6</text>
<text x="112.9" y="47.7">5</text>
<text x="138.3" y="47.7">9</text>
<text x="140.8" y="47.7">8</text>
<text x="143.4" y="47.7">7</text>
<text x="145.9" y="47.7">6</text>
<text x="148.5" y="47.7">5</text>
<text x="36" y="49">11</text>
<text x="36" y="51.5">12</text>
<text x="41.3" y="50">SO</text>
<text x="41.3" y="52.5">IDRIVE</text>
<text x="61.8" y="52.5">GL1</text>
<text x="62.7" y="50">SN</text>
<text x="68.5" y="51.5">19</text>
<text x="68.5" y="49">20</text>
<text x="101.4" y="52">D D D D D</text>
<text x="137" y="52">D D D D D</text>
<text x="40.1" y="58.1">nSLEEPENPH</text>
<text x="41.9" y="58.1">EP</text>
<text x="50.5" y="58.1">GND</text>
<text x="53.3" y="58.1">GH1</text>
<text x="56.1" y="58.1">SH1</text>
<text x="105.3" y="58.1">S</text>
<text x="107.8" y="58.1">S</text>
<text x="110.4" y="58.1">S</text>
<text x="112.9" y="58.1">G</text>
<text x="140.8" y="58.1">S</text>
<text x="143.4" y="58.1">S</text>
<text x="145.9" y="58.1">S</text>
<text x="148.5" y="58.1">G</text>
<text x="44.3" y="60.4">25</text>
<text x="46.9" y="60.4">13</text>
<text x="49.4" y="60.4">14</text>
<text x="51.9" y="60.4">15</text>
<text x="54.5" y="60.4">16</text>
<text x="57" y="60.4">17</text>
<text x="59.6" y="60.4">18</text>
<text x="104.3" y="60.4">1</text>
<text x="106.8" y="60.4">2</text>
<text x="109.4" y="60.4">3</text>
<text x="111.9" y="60.4">4</text>
<text x="139.8" y="60.4">1</text>
<text x="142.4" y="60.4">2</text>
<text x="144.9" y="60.4">3</text>
<text x="147.5" y="60.4">4</text>
<text x="100.2" y="106.1">9</text>
<text x="102.7" y="106.1">8</text>
<text x="105.3" y="106.1">7</text>
<text x="107.8" y="106.1">6</text>
<text x="110.4" y="106.1">5</text>
<text x="135.8" y="106.1">9</text>
<text x="138.3" y="106.1">8</text>
<text x="140.8" y="106.1">7</text>
<text x="143.4" y="106.1">6</text>
<text x="145.9" y="106.1">5</text>
<text x="98.9" y="110.4">D D D D D</text>
<text x="134.5" y="110.4">D D D D D</text>
<text x="45.9" y="116.3">6</text>
<text x="48.4" y="116.3">5</text>
<text x="50.9" y="116.3">4</text>
<text x="53.5" y="116.3">3</text>
<text x="56" y="116.3">2</text>
<text x="58.6" y="116.3">1</text>
<text x="101.7" y="118.8">1</text>
<text x="102.7" y="116.5">S</text>
<text x="104.3" y="118.8">2</text>
<text x="105.3" y="116.5">S</text>
<text x="106.8" y="118.8">3</text>
<text x="107.8" y="116.5">S</text>
<text x="109.4" y="118.8">4</text>
<text x="110.4" y="116.5">G</text>
<text x="137.3" y="118.8">1</text>
<text x="138.3" y="116.5">S</text>
<text x="139.8" y="118.8">2</text>
<text x="140.8" y="116.5">S</text>
<text x="142.4" y="118.8">3</text>
<text x="143.4" y="116.5">S</text>
<text x="144.9" y="118.8">4</text>
<text x="145.9" y="116.5">G</text>
<text x="194.5" y="117.5">1</text>
<text x="198.8" y="118.6">1OE#</text>
<text x="211.2" y="118.6">VCC</text>
<text x="218.3" y="117.5">14</text>
<text x="37" y="125.2">7</text>
<text x="46.9" y="120.6">VREFCPL</text>
<text x="49.4" y="120.6">GND CPH</text>
<text x="57" y="120.6">VCP</text>
<text x="59.6" y="120.6">VM</text>
<text x="68.5" y="125.2">24</text>
<text x="194.5" y="120.1">2</text>
<text x="194.5" y="122.6">3</text>
<text x="194.5" y="125.2">4</text>
<text x="198.8" y="121.1">1A</text>
<text x="198.8" y="123.6">1Y</text>
<text x="210.4" y="121.1">4OE#</text>
<text x="212.8" y="123.6">4A</text>
<text x="218.3" y="125.2">11</text>
<text x="218.3" y="122.6">12</text>
<text x="218.3" y="120.1">13</text>
<text x="37" y="127.7">8</text>
<text x="37" y="130.2">9</text>
<text x="41.3" y="126.2">AVDD</text>
<text x="41.3" y="128.7">DVDD</text>
<text x="41.3" y="131.3">nFAULT</text>
<text x="61.5" y="126.2">GH2</text>
<text x="61.7" y="128.7">SH2</text>
<text x="61.8" y="131.3">GL2</text>
<text x="68.5" y="130.2">22</text>
<text x="68.5" y="127.7">23</text>
<text x="194.5" y="127.7">5</text>
<text x="194.5" y="130.2">6</text>
<text x="198.8" y="126.2">2OE#</text>
<text x="198.8" y="128.7">2A</text>
<text x="198.8" y="131.3">2Y</text>
<text x="210.4" y="128.7">3OE#</text>
<text x="212.8" y="131.3">3A</text>
<text x="212.8" y="126.2">4Y</text>
<text x="218.3" y="130.2">9</text>
<text x="218.3" y="127.7">10</text>
<text x="36" y="132.8">10</text>
<text x="36" y="135.3">11</text>
<text x="36" y="137.9">12</text>
<text x="41.3" y="133.8">SNSOUT</text>
<text x="41.3" y="136.3">SO</text>
<text x="62.7" y="136.3">SN</text>
<text x="62.8" y="133.8">SP</text>
<text x="68.5" y="137.9">19</text>
<text x="68.5" y="135.3">20</text>
<text x="68.5" y="132.8">21</text>
<text x="102.7" y="134">9</text>
<text x="105.3" y="134">8</text>
<text x="107.8" y="134">7</text>
<text x="110.4" y="134">6</text>
<text x="112.9" y="134">5</text>
<text x="138.3" y="134">9</text>
<text x="140.8" y="134">8</text>
<text x="143.4" y="134">7</text>
<text x="145.9" y="134">6</text>
<text x="148.5" y="134">5</text>
<text x="194.5" y="132.8">7</text>
<text x="198.8" y="133.8">GND</text>
<text x="212.8" y="133.8">3Y</text>
<text x="218.3" y="132.8">8</text>
<text x="41.3" y="138.9">IDRIVE</text>
<text x="61.8" y="138.9">GL1</text>
<text x="101.4" y="138.4">D D D D D</text>
<text x="137" y="138.4">D D D D D</text>
<text x="40.1" y="144.5">nSLEEPENPH</text>
<text x="41.9" y="144.5">EP</text>
<text x="44.3" y="146.7">25</text>
<text x="46.9" y="146.7">13</text>
<text x="49.4" y="146.7">14</text>
<text x="50.5" y="144.5">GND</text>
<text x="51.9" y="146.7">15</text>
<text x="53.3" y="144.5">GH1</text>
<text x="54.5" y="146.7">16</text>
<text x="56.1" y="144.5">SH1</text>
<text x="57" y="146.7">17</text>
<text x="59.6" y="146.7">18</text>
<text x="104.3" y="146.7">1</text>
<text x="105.3" y="144.5">S</text>
<text x="106.8" y="146.7">2</text>
<text x="107.8" y="144.5">S</text>
<text x="109.4" y="146.7">3</text>
<text x="110.4" y="144.5">S</text>
<text x="111.9" y="146.7">4</text>
<text x="112.9" y="144.5">G</text>
<text x="139.8" y="146.7">1</text>
<text x="140.8" y="144.5">S</text>
<text x="142.4" y="146.7">2</text>
<text x="143.4" y="144.5">S</text>
<text x="144.9" y="146.7">3</text>
<text x="145.9" y="144.5">S</text>
<text x="147.5" y="146.7">4</text>
<text x="148.5" y="144.5">G</text>
</g>
</svg>
